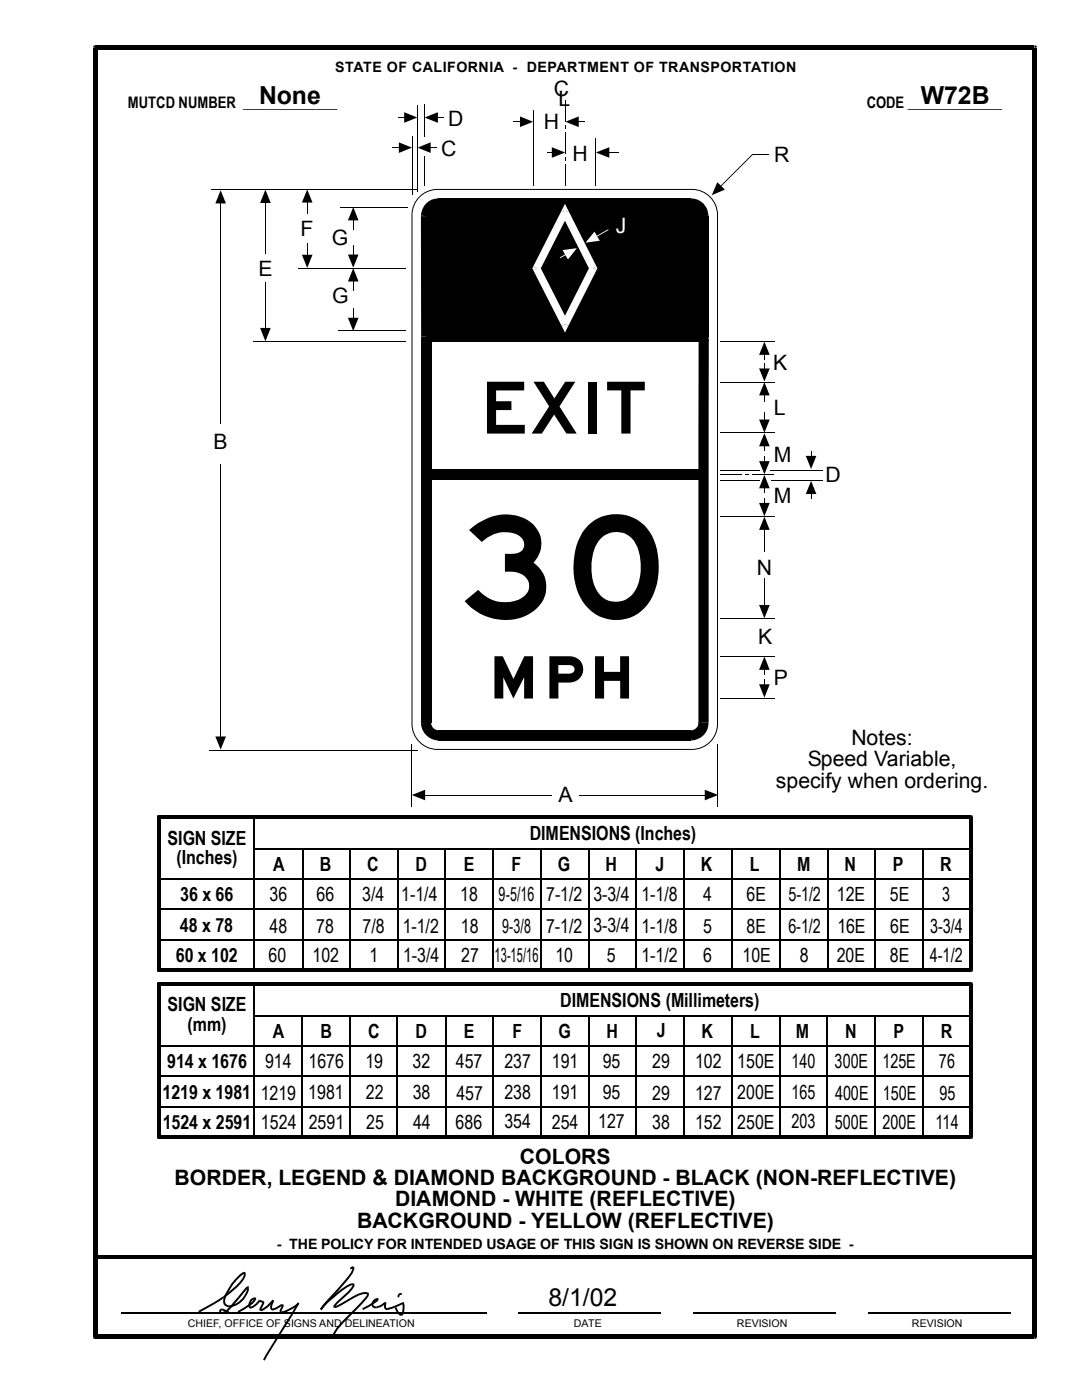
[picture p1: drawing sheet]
<svg xmlns="http://www.w3.org/2000/svg" width="216mm" height="279mm" viewBox="0 0 216 279" stroke-linecap="round" stroke-linejoin="round" font-family="sans-serif">
<path d="M18.6 9.1h.4v.9l.5-.5h-.9zM19 9.1h187.4v.9h-187.4zM206.4 9.1h.4v.4h-.8l.4 .5zM19 250.5h187.4v.7h-187.4zM18.6 9.5h.9v257.2h-.9zM19 266.3h187.4v.9h-187.4zM18.6 266.7h.9l-.5-.4v.9h-.4zM206 9.5h.8v257.2h-.8zM206.4 266.3l-.4 .4h.8v.5h-.4z" fill="#000"/>
<path d="M84 39a5.1 5.1 0 0 1 3.3-1.2h50.7a5.1 5.1 0 0 1 5.1 5.1v101.5a5 5 0 0 1-5.1 5.1h-50.7a5 5 0 0 1-5.1-5.1v-101.5a5.1 5.1 0 0 1 1.8-3.9z" fill-rule="evenodd" fill="#fff"/>
<g fill="none" stroke="#000" stroke-width=".2">
<path d="M42.1 37.8h41.3M82.3 27.3v11.6M83.3 20.9v17.3M83.4 39.6a5.1 5.1 0 0 1 3.9-1.8h50.8a5.1 5.1 0 0 1 5.1 5.1v101.6a5.1 5.1 0 0 1-5.1 5.1h-50.8a5.1 5.1 0 0 1-5.1-5.1v-101.6a5.1 5.1 0 0 1 1.2-3.3zM84.7 20.9v6.4M84.7 31.2v5.9M87.5 39.6v2M106.4 21.9v15.1M112.8 20v4.3M112.8 26.4v4.2M112.8 32.7v4.3M118.9 27.6v9.4"/>
<path d="M121.4 30.4h2.1M137.8 39.6v2M150.1 30.9h3.3M44 40.4v44.1M53 40.3v10.2M53 56.4v9.2M59.4 53.6h21.5M61.3 40.3v2.5M61.3 48.6v2.4M67.9 41.4h13.4M70.5 43.8v2.1M70.5 48.9v2.1"/>
<path d="M139.4 43.1h2M50.6 68.2h30.3M67.5 66h13.4M70.5 61.5v2.1M44 92.7v54.5M41.7 149.7h41.6M82.2 148.6v12.5M84.7 158.7h25.5M115.6 158.7h25.2M139.4 144.2h2M143.3 148.5v12.6"/>
</g>
<g fill="#000">
<path d="M78.4 29.4h1.4v.1h-1.4zM79.4 23.4h1.4v.1h-1.4zM85.8 29.4h1.4v.1h-1.4zM87.2 23.4h1.4v.1h-1.4zM102.5 24.2h1.4v.2h-1.4zM109.3 30.4h1v.1h-1zM112.7 31.3h.2v.7h-.2zM112.7 25h.2v.7h-.2zM115.3 24.2h1.4v.2h-1.4zM137.9 39.6a3.5 3.5 0 0 1 3.5 3.5l-2 .1a1.53 1.53 0 0 0-1.6-1.6zM150 30.8l.2 .1-6.4 6.4-.1-.1zM150 30.8l.2 .1z"/>
<path d="M70.4 56h.2v2h-.2zM85 40.6a3.3 3.3 0 0 1 2.5-1l.1 2a1.59 1.59 0 0 0-1.6 1.7l-2-.3a3.8 3.8 0 0 1 1-2.4zM87.5 39.6h50.3v2h-50.3zM84 43.1h2l.1 24.1h-2.1zM85.9 41.1l.7-.3 .7-.2h50.8a2.53 2.53 0 0 1 2.3 2.5v24.1h-55.4l.1-24.6a2.24 2.24 0 0 1 .8-1.5zM85 66.2h55.4v2h-55.4zM84 67.2h2.1l-1.1-1v2h-1zM139.4 43.1h2v24.1h-2zM140.4 66.2l-1 1h2v1h-1zM139.4 67.6h2v76.6h-2zM84 67.6h2v76.6h-2zM84 144.4l2-.3a1.66 1.66 0 0 0 1.6 1.7l-.2 2a3.6 3.6 0 0 1-3.4-3.4z"/>
<path d="M87.5 145.8h50.3v2h-50.3zM139.4 144.1l2 .2a3.5 3.5 0 0 1-3.4 3.5l-.3-2a1.59 1.59 0 0 0 1.7-1.7z"/>
</g>
<path d="M84 43.1h2M137.8 145.8v2" fill="none" stroke="#000" stroke-width=".25"/>
<path d="M84 144.3h2M87.5 145.8v2" fill="none" stroke="#000" stroke-width=".21"/>
<g fill="#000">
<path d="M79.6 28.4l2.6 1.1-2.6 1z" fill-rule="evenodd"/>
<path d="M80.6 22.4l2.7 1.1-2.7 1z" fill-rule="evenodd"/>
<path d="M83.3 29.5l2.6-1.1v2.1z" fill-rule="evenodd"/>
<path d="M84.7 23.5l2.7-1.1v2.1z" fill-rule="evenodd"/>
<path d="M103.8 23.2l2.6 1.1-2.6 1.1z" fill-rule="evenodd"/>
<path d="M110.1 29.4l2.7 1-2.7 1.1z" fill-rule="evenodd"/>
<path d="M112.8 24.3l2.7-1.1v2.2z" fill-rule="evenodd"/>
<path d="M118.9 30.4l2.7-1v2.1z" fill-rule="evenodd"/>
<path d="M143.1 36.4l1.6 1.4-2.7 1.1z" fill-rule="evenodd"/>
<path d="M44 38l1.1 2.6h-2.1z" fill-rule="evenodd"/>
<path d="M53 37.8l1 2.7h-2.1z" fill-rule="evenodd"/>
<path d="M60.2 50.8h2.2l-1.1 2.7z" fill-rule="evenodd"/>
<path d="M61.3 37.8l1.1 2.6h-2.2z" fill-rule="evenodd"/>
<path d="M69.4 50.8h2.1l-1 2.6z" fill-rule="evenodd"/>
<path d="M70.5 41.3l1 2.7h-2.1z" fill-rule="evenodd"/>
<path d="M70.5 53.5l1 2.7h-2.1z" fill-rule="evenodd"/>
<path d="M51.9 65.4h2.1l-1 2.7z" fill-rule="evenodd"/>
<path d="M69.4 63.4h2.1l-1 2.7z" fill-rule="evenodd"/>
<path d="M43 147h2.1l-1.1 2.6z" fill-rule="evenodd"/>
<path d="M82.2 158.7l2.6-1.1v2.1z" fill-rule="evenodd"/>
<path d="M140.6 157.6l2.7 1.1-2.7 1z" fill-rule="evenodd"/>
</g>
<g fill="#fff">
<path d="M112.1 42l1.3 .7-5.7 11.2-1.3-.7z"/>
<path d="M106.4 53.9l1.3-.7 5.7 11.1-1.3 .7z"/>
<path d="M106.4 53.2l1.3 .7v-.7l-1.3 .7-.2-.3z"/>
<path d="M117.7 53.2l1.3 .7-5.6 11.1-1.3-.7z"/>
<path d="M112.1 64.3l1.3 .7-.7 1.4-.6-1.4 1.3-.7z"/>
<path d="M112.1 42.7l1.3-.7 5.6 11.2-1.3 .7z"/>
<path d="M117.7 53.2v.7l1.3-.7 .2 .4-.2 .3z"/>
<path d="M112.7 40.7l.7 1.3-1.3 .7h1.3l-1.3-.7z"/>
<path d="M118.9 47.2l2.4-1.4 .2 .1-2.5 1.4z"/>
<path d="M111.7 51.4l1.2-.7 .1 .1-1.2 .7z"/>
</g>
<g fill="#fff">
<path d="M118.6 46.2l1.1 1.8-2.9 .4z" fill-rule="evenodd"/>
<path d="M112.3 49.9l2.8-.4-1.8 2.3z" fill-rule="evenodd"/>
</g>
<g fill="none" stroke="#000" stroke-width=".2">
<path d="M143.7 68.2h11M143.7 76.2h11M143.7 86.4h11M143.7 93.8h7.9M143.7 95.8h7.9M143.8 94.8h4.2M150.1 94.8h4.2M153.6 93.8h10.5M153.8 95.8h10.3M143.7 103.1h11M152.5 105.6v4.5M152.5 115.4v5.5"/>
<path d="M143.7 123.4h10.9M143.7 131h10.9M143.7 139.4h10.9"/>
</g>
<g fill="#000">
<path d="M152.4 72.5h.2v1.2h-.2zM152.4 70.7h.2v1.1h-.2zM85 93.8h55.2v2h-55.2zM148.7 94.7h.7v.2h-.7zM152.4 82.2h.2v1.7h-.2zM152.4 78.7h.2v1.6h-.2zM152.4 88.9h.2v1.1h-.2zM152.4 91.1h.2v1.1h-.2zM152.4 97.2h.2v1.2h-.2zM161.8 90h.1v1.1h-.1zM161.8 98.4h.1v1.2h-.1zM93.6 105.8a10.4 10.4 0 0 1 9.5-2.9 5.7 5.7 0 0 1 4.7 7l-.6 1.4-.7 1a5.9 5.9 0 0 1-1 10.3 10.6 10.6 0 0 1-12.8-2.6l2.7-2.3a6.8 6.8 0 0 0 9.4 1.1 2.66 2.66 0 0 0-1.4-4.5l-.7-.2h-1.9v-3.6h1a2.31 2.31 0 0 0 2.8-1.4 2.38 2.38 0 0 0-2.3-2.7 6.6 6.6 0 0 0-6.2 1.8z"/>
<path d="M152.4 99.4h.2v1.1h-.2zM152.4 135.6h.2v1.1h-.2zM152.4 133.5h.2v1.2h-.2zM31.3 162.7h.4v.7l.3-.3h-.7zM31.7 162.7h162v.7h-162zM193.7 162.7h.4v.4h-.7l.3 .3zM31.3 163.1h.7v30.4h-.7zM31.3 196h.4v.8l.3-.4h-.7zM31.7 193.2h162v.7h-162zM31.3 193.5h.7l-.3-.3v.7h-.4zM31.7 196h162v.8h-162zM193.4 163.1h.7v30.4h-.7z"/>
<path d="M193.7 196h.4v.4h-.7l.3 .4zM193.7 193.2l-.3 .3h.7v.4h-.4zM31.3 196.4h.7v30.5h-.7zM31.7 226.5h162v.7h-162zM31.3 226.9h.7l-.3-.4v.7h-.4zM193.4 196.4h.7v30.5h-.7zM193.7 226.5l-.3 .4h.7v.3h-.4zM48.7 254.1l.3-.1a2.35 2.35 0 0 1-.9 2.1l-3.4 2.9-.2-.3a12.4 12.4 0 0 0 4.1-4.1zM44.5 258.7l.2 .3zM44.4 261.8l.7-.3 2.4-2.7 .3 .3-2.4 2.7-.8 .4zM47.5 258.8l.3 .3zM47.8 254.3l.6-.4 .4-.1 .2 .2-.3 .2a10.6 10.6 0 0 0-3.8 5.3l.1 .7-.4 .1a2.41 2.41 0 0 1 .3-1.9 11.8 11.8 0 0 1 2.9-4.1z"/>
<path d="M48.7 254.1l.3-.1-.3 .3zM49 257l.6-.4 .1 .6h-.4l.2-.2-1.7 2.1-.3-.3zM49.4 257.1l.3 .2zM50.7 258.9h.1l-.1 .3h.1zM50 259.3l.7-.4 .1 .3a1.13 1.13 0 0 0-.7 1.6l-.1 .4a1.25 1.25 0 0 1 0-1.9zM51.6 259.4h.2l-.1 .4 .2-.1zM51.8 259.4l.7 .2-.1 .4-.7-.2zM52.5 259.6l-.1 .4zM52.5 259.6l.2 .2v.3l-.5 1.3-.4 .1v-.4zM54.3 259.5h.4l-.3-.1 .3 .3zM54.3 259.5h.4l-.4 1.4 .2 .3-.2 .3a1.15 1.15 0 0 1-.1-1.7zM59.4 260l.3 .2z"/>
<path d="M69.8 253l.5-.3 .4 .2v.3h-.4v-.3l.2 .1-.5 .4zM70.5 256.1l.2 .1-.4 .1 .2 .2zM70.4 253.2l.3 .1a15.1 15.1 0 0 1-3.1 4.3l-3.4 3.9-.3-.3 3.4-3.9a15.1 15.1 0 0 0 3.1-4.1zM70.4 253.2l.3 .1zM70.3 256.3l.4-.1v.3a4.8 4.8 0 0 1-1.9 2.3l-1.4 1.3-.5 .6v.1l-.4 .1v-.3a12.2 12.2 0 0 1 2.9-2.8l1-1.2zM73.2 257.9v.4zM73.3 257.9l.3 .1-.1 .7a40.1 40.1 0 0 1-5 5.3l-1.1 1.3-.6 1.1-.4-.2 .7-1.2 1.1-1.2 4.7-4.9 .4-.6-.1-.1zM75.1 259l.2 .4zM74.4 259.5l.7-.5 .2 .4-.3 .1a.6 .6 0 0 0-.5 .7 .6 .6 0 0 0 .6 .5v.4a.9 .9 0 0 1-1-.6 .9 .9 0 0 1 .3-1zM76.7 259.9l.2-.1-.1 .4h.2zM76.9 259.8l.2 .1-.1 1.1 .3 .1-.1 .4-.2-.1a1.11 1.11 0 0 1-.2-1.3v.1zM79.4 258.3l.3 .2v.4h-.4z"/>
<path d="M79.4 258.3l.3 .3zM79.5 258.3l.6-.3 .2 .4-.6 .2zM80.3 259.9l.2-.1 .1 .2-.4 .1 .3 .1zM39.6 261.6l4.9-2.9 .2 .3-4.9 3zM44.4 261.2l-.1 .3zM44.4 261.2l1.3 .5-.1 .3-1.3-.5zM43.9 261.2h.5l-.1 .3-.2 .3h.4v.4l-.6-.1-.2-.2v-.3zM44.4 261.8l.2 .4zM44.6 260.3l.4-.1zM44.7 260.3l.3-.2 .1 .2a1.05 1.05 0 0 0 1.2 .1 4.4 4.4 0 0 0 3.1-3.3l.3 .2a4.4 4.4 0 0 1-4.4 3.6zM47.4 261.7l2.2-1.4 .2 .3-1.1 .8-1.1 .6zM50.8 258.9l.2 .1 .1 .2-.2 .4-1.1 1-.2-.3 .6-.5 .6-.6v.1l-.1-.1z"/>
<path d="M49.6 260.4l.2 .2zM50 260.8l1.3-.8 .1 .3-1.3 .9zM50 260.8l.1 .4h-.1l.1-.4zM51.6 259.5l.3 .2-.4 .6-.3-.3zM51.2 260l.3 .3zM52 261.3v.4h-.1l-.1-.2 .4-.1zM52 261.3l.3-.1 .9-.6 .3 .3-1.1 .7-.4 .1zM54.4 259.4l.3 .3-1.2 1.2-.3-.3zM53.2 260.6l.3 .3zM54.3 261.2l.2 .3-.2 .1 .2-.4zM54.3 261.2l2-.9 .1 .3-1.2 .7-.7 .2zM56.2 261.7v.4z"/>
<path d="M56.2 261.7a6.8 6.8 0 0 0 3.2-1.8l.3 .3a7.4 7.4 0 0 1-3.5 1.9zM56.3 260.3h.2l-.3 .3h.2zM56.2 260.5l.3-.2 .1 .4-.5 1h.1l-.1 .4-.2-.1-.1-.4zM59.4 260l.3 .1-1.2 2.2-5.7 9.2-.3-.1zM65.1 259.8a19.2 19.2 0 0 1 4.8-3.6l.6-.1v.4a5.8 5.8 0 0 0-3.1 1.8l-2 1.8-1.2 1.4-.3-.3zM63.9 261.2l.3 .3zM66.8 260.6v.4h-.3v-.1l.4-.1zM66.8 260.6l1.1-.4a14 14 0 0 1 5-2.3h.3v.4a3.5 3.5 0 0 0-2.5 .7l-3.3 1.9-.6 .1zM72.3 261.1a7.8 7.8 0 0 0 2.9-1.9l.2 .2h-.2v-.4h.3v.5a9.5 9.5 0 0 1-3.1 2zM75.1 260.7v.4zM75.1 260.7l.9-.3 .7-.5 .3 .3-.8 .5-1.1 .4zM77.2 261.1l3.1-1.2 .2 .3-3.2 1.3z"/>
<path d="M77.2 261.1l.1 .4zM78.7 261l.4-.1a1.73 1.73 0 0 0 1 1.4l-.1 .3a2.02 2.02 0 0 1-1.3-1.6zM79.9 262.3h.2l-.1 .3h.1zM80.2 260.1l.4-.1a3.3 3.3 0 0 1-.3 2.5l-.2 .1-.2-.3 .3-.2a3.1 3.1 0 0 0 0-2z"/>
<path d="M120.1 107.3a4.4 4.4 0 0 1 7.2 2.3 10 10 0 0 1-1.1 9.1 4.5 4.5 0 0 1-7.7-2 10.7 10.7 0 0 1 .9-8.6zM117.3 104.9a12.3 12.3 0 0 0-2.8 9.6 10.1 10.1 0 0 0 5 8.5 8 8 0 0 0 11.3-5.6 14.4 14.4 0 0 0-1.1-11.2 8.1 8.1 0 0 0-12.4-1.3z"/>
</g>
<g fill="#000">
<path d="M152.5 76.3l1.1 2.6h-2.1z" fill-rule="evenodd"/>
<path d="M151.5 73.5h2.1l-1.1 2.7z" fill-rule="evenodd"/>
<path d="M152.5 68.2l1.1 2.6h-2.1z" fill-rule="evenodd"/>
<path d="M151.5 83.7h2.1l-1.1 2.7z" fill-rule="evenodd"/>
<path d="M152.5 86.4l1.1 2.7h-2.1z" fill-rule="evenodd"/>
<path d="M151.5 92h2.1l-1.1 2.7z" fill-rule="evenodd"/>
<path d="M152.5 94.8l1.1 2.7h-2.1z" fill-rule="evenodd"/>
<path d="M160.8 91h2.1l-1.1 2.6z" fill-rule="evenodd"/>
<path d="M161.8 96l1.1 2.6h-2.1z" fill-rule="evenodd"/>
<path d="M152.5 103.1l1.1 2.6h-2.1z" fill-rule="evenodd"/>
<path d="M151.5 100.4h2.1l-1.1 2.6z" fill-rule="evenodd"/>
<path d="M151.5 120.7h2.1l-1.1 2.7z" fill-rule="evenodd"/>
<path d="M151.5 136.6h2.1l-1.1 2.6z" fill-rule="evenodd"/>
<path d="M152.5 131l1.1 2.7h-2.1z" fill-rule="evenodd"/>
</g>
<g fill="none" stroke="#000" stroke-width=".34">
<path d="M31.6 175.4h162.2M50.8 163v30.7M50.8 169.4h142.8M60.4 169.4v24.3M69.8 169.4v24.3M79.3 169.4v24.3M88.9 169.4v24.3M98.4 169.4v24.3M107.9 169.4v24.3M117.5 169.4v24.1M127 169.4v24.1M136.5 169.4v24.1"/>
<path d="M146 169.4v24.1M155.6 169.4v24.1M165.1 169.4v24.1M174.6 169.4v24.2M184.2 169.4v24.2M31.6 181.4h162.2M31.6 187.6h162.2M50.8 196.2v30.8M31.6 208.7h162.3M31.6 214.8h162.3M50.8 202.7h143M60.3 202.6v24.4"/>
<path d="M69.8 202.7v24.3M79.3 202.7v24.3M88.9 202.6v24.4M98.5 202.7v24.3M108 202.7v24.2M117.4 202.7v24.2M127 202.7v24.2M136.5 202.6v24.3M146 202.6v24.3M155.6 202.6v24.3M165 202.7v24.2M174.6 202.7v24.2"/>
<path d="M184.2 202.7v24.2M31.6 220.9h162.3"/>
</g>
<path d="M24.2 262h72.9M103.4 262h28.6M138.3 262h28.5M173.1 262h28.6" fill="none" stroke="#000" stroke-width=".25"/>
<text font-size="16.9" x="97.7" y="139.4">mph</text>
<text font-size="15.5" x="95.9" y="86.5">EXIT</text>
<g font-size="5">
<text x="51.7" y="20.8">None</text>
<text x="183.7" y="20.7">W72B</text>
<text x="109.4" y="260.6">8/1/02</text>
</g>
<g font-size="4.2">
<text x="110.5" y="19.2">C</text>
<text x="111.4" y="21.2">L</text>
<text x="89.5" y="25.1">D</text>
<text x="108.5" y="25.8">H</text>
<text x="88" y="31.2">C</text>
<text x="114.3" y="32.1">H</text>
<text x="154.5" y="32.3">R</text>
<text x="60" y="47.2">F</text>
<text x="66.2" y="48.9">G</text>
<text x="51.6" y="55.2">E</text>
<text x="66.3" y="60.5">G</text>
<text x="154.3" y="73.8">K</text>
<text x="154.4" y="82.8">L</text>
<text x="42.6" y="89.7">B</text>
<text x="154.4" y="92.2">M</text>
<text x="154.4" y="100.3">M</text>
<text x="164.7" y="96.3">D</text>
<text x="151" y="114.7">N</text>
<text x="151.3" y="128.6">K</text>
<text x="154.4" y="136.7">P</text>
<text x="169.9" y="148.7">Notes:</text>
<text x="161.2" y="153">Speed Variable,</text>
<text x="111.4" y="160.1">A</text>
<text x="154.8" y="157.2">specify when ordering.</text>
<text x="103.8" y="232.3">COLORS</text>
<text x="34.8" y="236.5">BORDER, LEGEND &amp; DIAMOND BACKGROUND - BLACK (NON-REFLECTIVE)</text>
<text x="71.2" y="245">BACKGROUND - YELLOW (REFLECTIVE)</text>
<text x="78.8" y="240.7">DIAMOND - WHITE (REFLECTIVE)</text>
</g>
<text font-size="4.2" fill="#fff" x="122.9" y="46.4">J</text>
<g font-size="3.9">
<text x="105.7" y="167.6">DIMENSIONS (Inches)</text>
<text x="33.4" y="168.6">SIGN SIZE</text>
<text x="35.2" y="172.4">(Inches)</text>
<text x="54.5" y="173.9">A</text>
<text x="63.8" y="173.9">B</text>
<text x="73.2" y="173.9">C</text>
<text x="82.9" y="173.9">D</text>
<text x="92.5" y="173.9">E</text>
<text x="102.1" y="173.9">F</text>
<text x="111.3" y="173.9">G</text>
<text x="120.8" y="173.9">H</text>
<text x="130.8" y="173.9">J</text>
<text x="139.8" y="173.9">K</text>
<text x="149.6" y="173.9">L</text>
<text x="159.1" y="173.8">M</text>
<text x="168.5" y="173.9">N</text>
<text x="178.1" y="173.9">P</text>
<text x="187.6" y="173.9">R</text>
<text x="35.9" y="179.9">36 x 66</text>
<text x="53.8" y="179.9">36</text>
<text x="63.2" y="179.8">66</text>
<text x="72.3" y="179.8">3/4</text>
<text x="80.1" y="179.8">1-1/4</text>
<text x="91.8" y="179.8">18</text>
<text x="99.5" y="179.9">9-5/16</text>
<text x="109" y="179.9">7-1/2</text>
<text x="118.4" y="179.8">3-3/4</text>
<text x="128" y="179.9">1-1/8</text>
<text x="140.3" y="179.9">4</text>
<text x="149" y="179.9">6E</text>
<text x="157.3" y="179.9">5-1/2</text>
<text x="167" y="179.9">12E</text>
<text x="177.5" y="179.9">5E</text>
<text x="188" y="179.9">3</text>
<text x="35.1" y="191.9">60 x 102</text>
<text x="35.9" y="186.1">48 x 78</text>
<text x="53.6" y="192">60</text>
<text x="53.8" y="186.1">48</text>
<text x="62.4" y="191.9">102</text>
<text x="63.1" y="186.1">78</text>
<text x="72.3" y="186.1">7/8</text>
<text x="73.7" y="191.9">1</text>
<text x="80.3" y="186.1">1-1/2</text>
<text x="80.4" y="191.9">1-3/4</text>
<text x="92" y="186.1">18</text>
<text x="92" y="191.9">27</text>
<text x="98.7" y="191.9">13-15/16</text>
<text x="100.2" y="186.1">9-3/8</text>
<text x="109" y="186.1">7-1/2</text>
<text x="110.8" y="192">10</text>
<text x="118.4" y="186.1">3-3/4</text>
<text x="121.1" y="191.9">5</text>
<text x="128" y="192">1-1/2</text>
<text x="128" y="186.2">1-1/8</text>
<text x="140.3" y="191.9">6</text>
<text x="140.3" y="186.1">5</text>
<text x="148.2" y="192">10E</text>
<text x="149" y="186.1">8E</text>
<text x="157.3" y="186.1">6-1/2</text>
<text x="159.6" y="191.9">8</text>
<text x="167" y="192">20E</text>
<text x="167.1" y="186.1">16E</text>
<text x="177.5" y="192">8E</text>
<text x="177.6" y="186.1">6E</text>
<text x="185.5" y="192">4-1/2</text>
<text x="185.6" y="186.1">3-3/4</text>
<text x="33.4" y="201.8">SIGN SIZE</text>
<text x="111.8" y="200.9">DIMENSIONS (Millimeters)</text>
<text x="37.4" y="205.7">(mm)</text>
<text x="54.4" y="207.1">A</text>
<text x="64" y="207.1">B</text>
<text x="73.4" y="207.1">C</text>
<text x="82.9" y="207.1">D</text>
<text x="92.5" y="207.2">E</text>
<text x="102.2" y="207.2">F</text>
<text x="111.5" y="207.1">G</text>
<text x="121" y="207.2">H</text>
<text x="131.1" y="207.1">J</text>
<text x="140" y="207.2">K</text>
<text x="149.7" y="207.1">L</text>
<text x="158.8" y="207.1">M</text>
<text x="168.7" y="207.1">N</text>
<text x="178.3" y="207.2">P</text>
<text x="187.8" y="207.1">R</text>
<text x="33.4" y="213.2">914 x 1676</text>
<text x="52.9" y="213.1">914</text>
<text x="61.6" y="213.1">1676</text>
<text x="72.9" y="213.1">19</text>
<text x="82.3" y="213.1">32</text>
<text x="91" y="213.1">457</text>
<text x="100.7" y="213.2">237</text>
<text x="110.1" y="213.2">191</text>
<text x="120.3" y="213.1">95</text>
<text x="130.1" y="213.2">29</text>
<text x="138.7" y="213.2">102</text>
<text x="147.1" y="213.2">150E</text>
<text x="157.9" y="213.2">140</text>
<text x="166.5" y="213.2">300E</text>
<text x="176.1" y="213.2">125E</text>
<text x="187.4" y="213.2">76</text>
<text x="32.4" y="219.4">1219 x 1981</text>
<text x="52" y="219.5">1219</text>
<text x="61.5" y="219.4">1981</text>
<text x="73" y="219.4">22</text>
<text x="82.4" y="219.4">38</text>
<text x="91.1" y="219.5">457</text>
<text x="100.7" y="219.4">238</text>
<text x="110.1" y="219.4">191</text>
<text x="120.3" y="219.4">95</text>
<text x="130.1" y="219.5">29</text>
<text x="138.7" y="219.5">127</text>
<text x="147.1" y="219.4">200E</text>
<text x="157.9" y="219.4">165</text>
<text x="166.6" y="219.5">400E</text>
<text x="176.2" y="219.5">150E</text>
<text x="187.5" y="219.5">95</text>
<text x="32.5" y="225.3">1524 x 2591</text>
<text x="52.1" y="225.3">1524</text>
<text x="61.6" y="225.3">2591</text>
<text x="73.1" y="225.3">25</text>
<text x="82.4" y="225.3">44</text>
<text x="90.9" y="225.3">686</text>
<text x="100.7" y="225.2">354</text>
<text x="110.1" y="225.3">254</text>
<text x="119.4" y="225.2">127</text>
<text x="130.1" y="225.3">38</text>
<text x="138.7" y="225.3">152</text>
<text x="147.1" y="225.3">250E</text>
<text x="157.9" y="225.2">203</text>
<text x="166.6" y="225.3">500E</text>
<text x="176.1" y="225.3">200E</text>
<text x="186.7" y="225.3">114</text>
</g>
<g font-size="3.2">
<text x="25.5" y="21.5">MUTCD NUMBER _____________</text>
<text x="172.9" y="21.5">CODE _____________</text>
</g>
<g font-size="2.8">
<text x="66.9" y="14.4">STATE OF CALIFORNIA - DEPARTMENT OF TRANSPORTATION</text>
<text x="55.2" y="249.2">- THE POLICY FOR INTENDED USAGE OF THIS SIGN IS SHOWN ON REVERSE SIDE -</text>
</g>
<g font-size="2.1">
<text x="37.5" y="264.8">CHIEF, OFFICE OF SIGNS AND DELINEATION</text>
<text x="114.5" y="264.8">DATE</text>
<text x="147" y="264.8">REVISION</text>
<text x="181.9" y="264.8">REVISION</text>
</g>
</svg>
